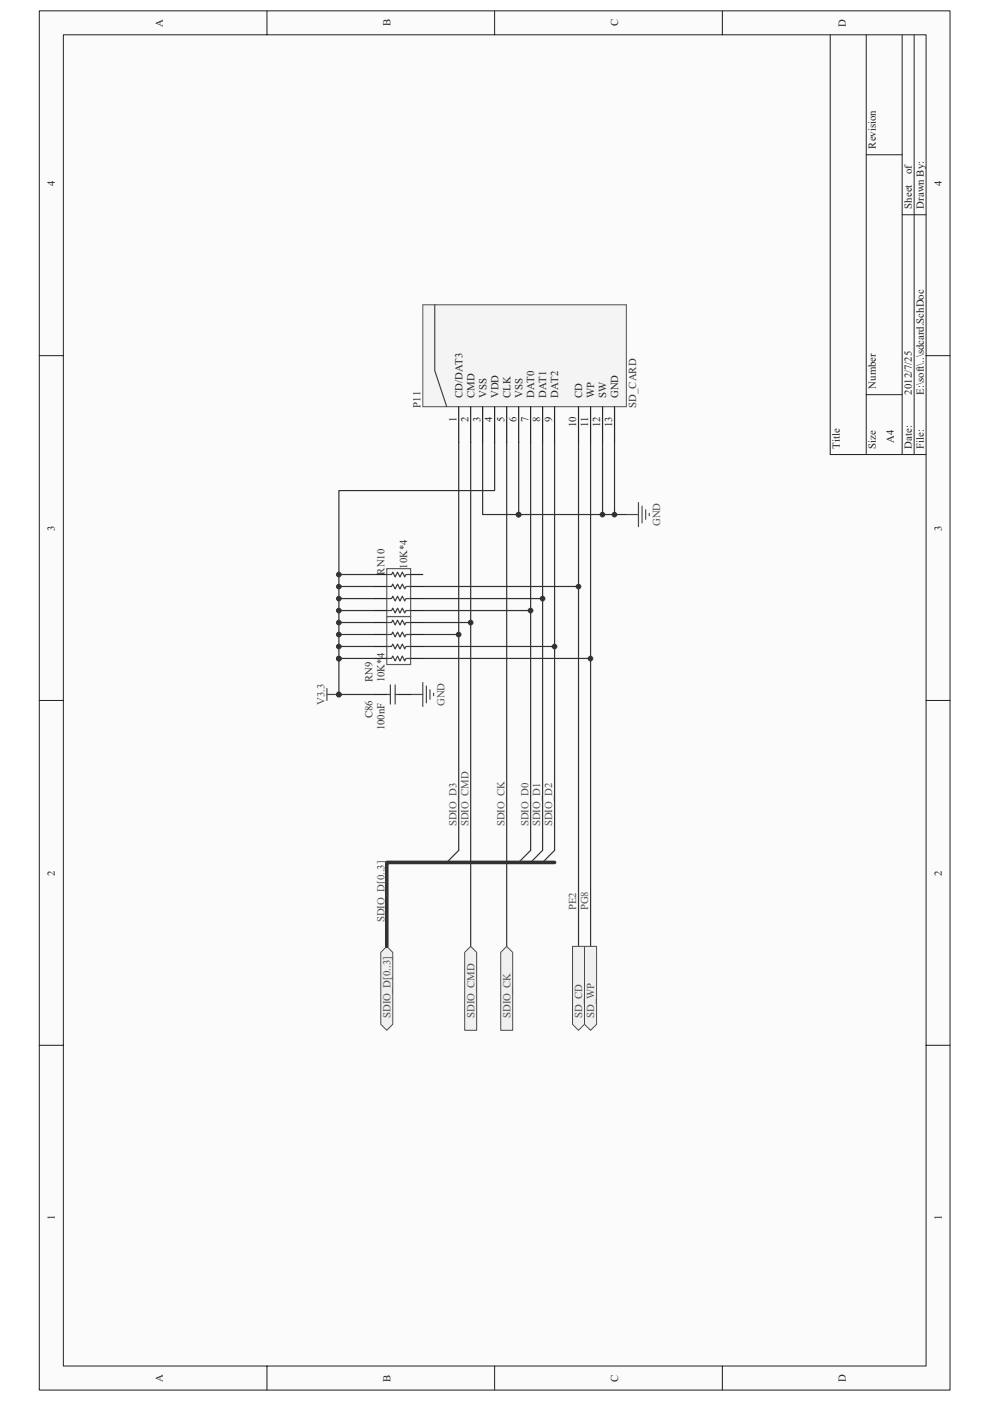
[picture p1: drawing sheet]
<svg xmlns="http://www.w3.org/2000/svg" width="210mm" height="297mm" viewBox="0 0 210 297" stroke-linecap="round" stroke-linejoin="round" font-family="sans-serif">
<path d="M8.4 2.3h193.1v292.4h-193.1z" fill="#fafbfb"/>
<path d="M8.3 2.3h193.2v292.4h-193.2z" fill="none" stroke="#231f20" stroke-width=".21"/>
<path d="M13.5 7.4h182.9v282.2h-182.9z" fill="#fafbfb"/>
<g fill="none" stroke="#231f20" stroke-width=".21">
<path d="M13.4 7.4h183v282.2h-183zM56.6 2.3v5.1M104.9 2.3v5.1M153.2 2.3v5.1M176.1 7.4v89h20.3M183.7 7.4v89M191.3 7.4v89M193.9 7.4v89M183.7 32.8h7.6M191.3 45.5h5.1M8.3 75.4h5.1M196.4 75.4h5.1"/>
<path d="M183.7 83.7h7.6M8.3 148.5h5.1M196.4 148.5h5.1M8.3 221.6h5.1M196.4 221.6h5.1M56.6 289.6v5.1M104.9 289.6v5.1M153.2 289.6v5.1"/>
</g>
<path d="M97.3 93.8v86.5M104.9 93.8v10.2h-33v35.6h7.6M112.5 93.8v86.5M115.1 93.8v86.5M117.6 93.8v86.5" fill="none" stroke="#333133" stroke-width=".25"/>
<circle cx="71.9" cy="139.6" r=".49" fill="#333133"/>
<circle cx="71.9" cy="139.6" r=".49" fill="none" stroke="#333133" stroke-width=".21"/>
<path d="M89.7 139.6h35.6" fill="none" stroke="#333133" stroke-width=".25"/>
<circle cx="125.2" cy="139.6" r=".49" fill="#333133"/>
<circle cx="125.2" cy="139.6" r=".49" fill="none" stroke="#333133" stroke-width=".21"/>
<path d="M69.3 147.2h2.6M69.3 146v2.5" fill="none" stroke="#4c4c4e" stroke-width=".25"/>
<circle cx="71.9" cy="147.3" r=".5" fill="#333133"/>
<circle cx="71.9" cy="147.3" r=".5" fill="none" stroke="#333133" stroke-width=".21"/>
<path d="M102.4 93.8v15.3h7.6v-15.3" fill="none" stroke="#333133" stroke-width=".25"/>
<circle cx="110" cy="109.1" r=".49" fill="#333133"/>
<circle cx="110" cy="109.1" r=".49" fill="none" stroke="#333133" stroke-width=".21"/>
<path d="M110 109.1h22.9" fill="none" stroke="#333133" stroke-width=".25"/>
<circle cx="110" cy="109.1" r=".49" fill="#333133"/>
<circle cx="110" cy="109.1" r=".49" fill="none" stroke="#333133" stroke-width=".21"/>
<path d="M132.9 109.1h2.5M135.4 106.6v5.1M136.2 107.3v3.6M136.9 108.1v2M137.7 108.8v.5" fill="none" stroke="#4c4c4e" stroke-width=".25"/>
<path d="M80.8 201.9l1.2-1.3 1.3 1.3v15.3l-1.3 1.2-1.2-1.2z" fill-rule="evenodd" fill="#eff0f0"/>
<path d="M80.8 201.9l1.2-1.3 1.3 1.3v15.3l-1.3 1.2-1.2-1.2z" fill="none" stroke="#4c4c4e" stroke-width=".21"/>
<path d="M117.6 182.9h-35.6v17.7" fill="none" stroke="#333133" stroke-width=".76"/>
<path d="M99.8 93.8v106.8M107.5 93.8v106.8M122.7 93.8v106.8M125.3 93.8v106.8M97.3 180.3l-2.5 2.6M112.5 180.3l-2.5 2.6M115.1 180.3l-2.6 2.6M117.6 180.3l-2.5 2.6" fill="none" stroke="#333133" stroke-width=".25"/>
<path d="M106.2 201.9l1.3-1.3 1.2 1.3v16.5h-2.5z" fill-rule="evenodd" fill="#eff0f0"/>
<path d="M106.2 201.9l1.3-1.3 1.2 1.3v16.5h-2.5z" fill="none" stroke="#4c4c4e" stroke-width=".21"/>
<path d="M121.4 200.6h2.6v16.6l-1.3 1.2-1.3-1.2z" fill-rule="evenodd" fill="#eff0f0"/>
<path d="M121.4 200.6h2.6v16.6l-1.3 1.2-1.3-1.2z" fill="none" stroke="#4c4c4e" stroke-width=".21"/>
<path d="M124 200.6h2.5v16.6l-1.2 1.2-1.3-1.2z" fill-rule="evenodd" fill="#eff0f0"/>
<path d="M124 200.6h2.5v16.6l-1.2 1.2-1.3-1.2z" fill="none" stroke="#4c4c4e" stroke-width=".21"/>
<path d="M98.6 201.9l1.2-1.3 1.3 1.3v16.5h-2.5z" fill-rule="evenodd" fill="#eff0f0"/>
<path d="M98.6 201.9l1.2-1.3 1.3 1.3v16.5h-2.5z" fill="none" stroke="#4c4c4e" stroke-width=".21"/>
<path d="M71.9 139.6v7.6h7.6" fill="none" stroke="#333133" stroke-width=".25"/>
<circle cx="71.9" cy="147.3" r=".5" fill="#333133"/>
<circle cx="71.9" cy="147.3" r=".5" fill="none" stroke="#333133" stroke-width=".21"/>
<circle cx="71.9" cy="139.6" r=".49" fill="#333133"/>
<circle cx="71.9" cy="139.6" r=".49" fill="none" stroke="#333133" stroke-width=".21"/>
<path d="M87.1 147.2h2.6M89.7 144.7v5.1M90.4 145.5v3.5M91.2 146.2v2.1M92 147v.5" fill="none" stroke="#4c4c4e" stroke-width=".25"/>
<path d="M127.8 93.8v15.3" fill="none" stroke="#333133" stroke-width=".25"/>
<circle cx="127.8" cy="109.1" r=".49" fill="#333133"/>
<circle cx="127.8" cy="109.1" r=".49" fill="none" stroke="#333133" stroke-width=".21"/>
<path d="M130.3 93.8v15.3" fill="none" stroke="#333133" stroke-width=".25"/>
<circle cx="130.3" cy="109.1" r=".49" fill="#333133"/>
<circle cx="130.3" cy="109.1" r=".49" fill="none" stroke="#333133" stroke-width=".21"/>
<path d="M71.9 137.1h7.6" fill="none" stroke="#333133" stroke-width=".25"/>
<circle cx="71.9" cy="137.1" r=".5" fill="#333133"/>
<circle cx="71.9" cy="137.1" r=".5" fill="none" stroke="#333133" stroke-width=".21"/>
<path d="M89.7 137.1h27.9" fill="none" stroke="#333133" stroke-width=".25"/>
<circle cx="117.6" cy="137.1" r=".5" fill="#333133"/>
<circle cx="117.6" cy="137.1" r=".5" fill="none" stroke="#333133" stroke-width=".21"/>
<path d="M89.7 134.5h7.6" fill="none" stroke="#333133" stroke-width=".25"/>
<circle cx="97.3" cy="134.5" r=".5" fill="#333133"/>
<circle cx="97.3" cy="134.5" r=".5" fill="none" stroke="#333133" stroke-width=".21"/>
<path d="M71.9 134.5h7.6" fill="none" stroke="#333133" stroke-width=".25"/>
<circle cx="71.9" cy="134.5" r=".5" fill="#333133"/>
<circle cx="71.9" cy="134.5" r=".5" fill="none" stroke="#333133" stroke-width=".21"/>
<path d="M89.7 132h10.1" fill="none" stroke="#333133" stroke-width=".25"/>
<circle cx="99.8" cy="132" r=".5" fill="#333133"/>
<circle cx="99.8" cy="132" r=".5" fill="none" stroke="#333133" stroke-width=".21"/>
<path d="M71.9 132h7.6" fill="none" stroke="#333133" stroke-width=".25"/>
<circle cx="71.9" cy="132" r=".5" fill="#333133"/>
<circle cx="71.9" cy="132" r=".5" fill="none" stroke="#333133" stroke-width=".21"/>
<path d="M89.7 129.4h22.8" fill="none" stroke="#333133" stroke-width=".25"/>
<circle cx="112.5" cy="129.5" r=".49" fill="#333133"/>
<circle cx="112.5" cy="129.5" r=".49" fill="none" stroke="#333133" stroke-width=".21"/>
<path d="M89.7 126.9h25.4" fill="none" stroke="#333133" stroke-width=".25"/>
<circle cx="115.1" cy="126.9" r=".49" fill="#333133"/>
<circle cx="115.1" cy="126.9" r=".49" fill="none" stroke="#333133" stroke-width=".21"/>
<path d="M89.7 124.3h33" fill="none" stroke="#333133" stroke-width=".25"/>
<circle cx="122.7" cy="124.4" r=".49" fill="#333133"/>
<circle cx="122.7" cy="124.4" r=".49" fill="none" stroke="#333133" stroke-width=".21"/>
<path d="M71.9 129.4h7.6" fill="none" stroke="#333133" stroke-width=".25"/>
<circle cx="71.9" cy="129.5" r=".49" fill="#333133"/>
<circle cx="71.9" cy="129.5" r=".49" fill="none" stroke="#333133" stroke-width=".21"/>
<path d="M71.9 126.9h7.6" fill="none" stroke="#333133" stroke-width=".25"/>
<circle cx="71.9" cy="126.9" r=".49" fill="#333133"/>
<circle cx="71.9" cy="126.9" r=".49" fill="none" stroke="#333133" stroke-width=".21"/>
<path d="M71.9 124.3h7.6" fill="none" stroke="#333133" stroke-width=".25"/>
<circle cx="71.9" cy="124.4" r=".49" fill="#333133"/>
<circle cx="71.9" cy="124.4" r=".49" fill="none" stroke="#333133" stroke-width=".21"/>
<path d="M79.5 147.2h2.5M84.6 147.2h2.5" fill="none" stroke="#231f20" stroke-width=".25"/>
<path d="M82 147.2h.8M82.8 145.2v4.1M83.8 147.2h.8M83.8 145.2v4.1" fill="none" stroke="#434344" stroke-width=".25"/>
<path d="M82 120.6h5.1v10.1h-5.1z" fill-rule="evenodd" fill="#fdfdfd"/>
<path d="M82 120.6h5.1v10.1h-5.1z" fill="none" stroke="#5d5e60" stroke-width=".25"/>
<path d="M79.5 129.4h2.5M79.5 126.9h2.5M79.5 124.3h2.5M79.5 121.8h2.5M87.1 129.4h2.6M87.1 126.9h2.6M87.1 124.3h2.6M87.1 121.8h2.6" fill="none" stroke="#231f20" stroke-width=".25"/>
<path d="M82 129.4h1.1l.2-.5 .5 1.1 .5-1.1 .5 1.1 .5-1.1 .5 1.1 .3-.6h1M82 126.9h1.1l.2-.5 .5 1 .5-1 .5 1 .5-1 .5 1 .3-.5h1M82 124.3h1.1l.2-.5 .5 1.1 .5-1.1 .5 1.1 .5-1.1 .5 1.1 .3-.6h1M82 121.8h1.1l.2-.5 .5 1 .5-1 .5 1 .5-1 .5 1 .3-.5h1" fill="none" stroke="#434344" stroke-width=".25"/>
<path d="M89.7 64.6h43.2v21.6h-43.2z" fill-rule="evenodd" fill="#f3f4f4"/>
<path d="M89.7 64.6h43.2v21.6h-43.2z" fill="none" stroke="#6c6d70" stroke-width=".25"/>
<g fill="none" stroke="#231f20" stroke-width=".25">
<path d="M97.3 86.2v7.6M99.8 86.2v7.6M102.4 86.2v7.6M104.9 86.2v7.6M107.5 86.2v7.6M110 86.2v7.6M112.5 86.2v7.6M115.1 86.2v7.6M117.6 86.2v7.6M122.7 86.2v7.6M125.3 86.2v7.6M127.8 86.2v7.6"/>
<path d="M130.3 86.2v7.6"/>
</g>
<path d="M92.2 64.6v14l2.6 7.6" fill="none" stroke="#434344" stroke-width=".25"/>
<path d="M71.9 121.8h7.6" fill="none" stroke="#333133" stroke-width=".25"/>
<circle cx="71.9" cy="121.8" r=".5" fill="#333133"/>
<circle cx="71.9" cy="121.8" r=".5" fill="none" stroke="#333133" stroke-width=".21"/>
<path d="M82 130.7h5.1v10.2h-5.1z" fill-rule="evenodd" fill="#fdfdfd"/>
<path d="M82 130.7h5.1v10.2h-5.1z" fill="none" stroke="#5d5e60" stroke-width=".25"/>
<path d="M79.5 139.6h2.5M79.5 137.1h2.5M79.5 134.5h2.5M79.5 132h2.5M87.1 139.6h2.6M87.1 137.1h2.6M87.1 134.5h2.6M87.1 132h2.6" fill="none" stroke="#231f20" stroke-width=".25"/>
<path d="M82 139.6h1.1l.2-.5 .5 1 .5-1 .5 1 .5-1 .5 1 .3-.5h1M82 137.1h1.1l.2-.5 .5 1 .5-1 .5 1 .5-1 .5 1 .3-.5h1M82 134.5h1.1l.2-.5 .5 1 .5-1 .5 1 .5-1 .5 1 .3-.5h1M82 132h1.1l.2-.5 .5 1 .5-1 .5 1 .5-1 .5 1 .3-.5h1" fill="none" stroke="#434344" stroke-width=".25"/>
<g font-size="2.3" fill="#231f20">
<text x="34.5" y="5.7" transform="rotate(-90 34.5 5.7)">A</text>
<text x="82.8" y="5.6" transform="rotate(-90 82.8 5.6)">B</text>
<text x="131.1" y="5.6" transform="rotate(-90 131.1 5.6)">C</text>
<text x="179.4" y="5.7" transform="rotate(-90 179.4 5.7)">D</text>
<text x="185.8" y="31.5" transform="rotate(-90 185.8 31.5)">Revision</text>
<text x="11.7" y="39.4" transform="rotate(-90 11.7 39.4)">4</text>
<text x="193.4" y="36.9" transform="rotate(-90 193.4 36.9)">of</text>
<text x="199.7" y="39.4" transform="rotate(-90 199.7 39.4)">4</text>
<text x="193.4" y="44.2" transform="rotate(-90 193.4 44.2)">Sheet</text>
<text x="195.9" y="44.2" transform="rotate(-90 195.9 44.2)">Drawn By:</text>
<text x="185.8" y="82.4" transform="rotate(-90 185.8 82.4)">Number</text>
<text x="193.4" y="83.7" transform="rotate(-90 193.4 83.7)">2012/7/25</text>
<text x="195.9" y="83.7" transform="rotate(-90 195.9 83.7)">E:\soft\..\sdcard.SchDoc</text>
<text x="96.8" y="89.4" transform="rotate(-90 96.8 89.4)">1</text>
<text x="98.1" y="84.4" transform="rotate(-90 98.1 84.4)">CD/DAT3</text>
<text x="99.3" y="89.4" transform="rotate(-90 99.3 89.4)">2</text>
<text x="100.6" y="84.4" transform="rotate(-90 100.6 84.4)">CMD</text>
<text x="101.9" y="89.4" transform="rotate(-90 101.9 89.4)">3</text>
<text x="103.2" y="84.4" transform="rotate(-90 103.2 84.4)">VSS</text>
<text x="104.4" y="89.4" transform="rotate(-90 104.4 89.4)">4</text>
<text x="105.7" y="84.4" transform="rotate(-90 105.7 84.4)">VDD</text>
<text x="107" y="89.4" transform="rotate(-90 107 89.4)">5</text>
<text x="108.3" y="84.4" transform="rotate(-90 108.3 84.4)">CLK</text>
<text x="109.5" y="89.4" transform="rotate(-90 109.5 89.4)">6</text>
<text x="110.8" y="84.4" transform="rotate(-90 110.8 84.4)">VSS</text>
<text x="112.1" y="89.4" transform="rotate(-90 112.1 89.4)">7</text>
<text x="113.3" y="84.4" transform="rotate(-90 113.3 84.4)">DAT0</text>
<text x="114.6" y="89.4" transform="rotate(-90 114.6 89.4)">8</text>
<text x="115.9" y="84.4" transform="rotate(-90 115.9 84.4)">DAT1</text>
<text x="117.1" y="89.4" transform="rotate(-90 117.1 89.4)">9</text>
<text x="118.4" y="84.4" transform="rotate(-90 118.4 84.4)">DAT2</text>
<text x="123.5" y="84.4" transform="rotate(-90 123.5 84.4)">CD</text>
<text x="126" y="84.4" transform="rotate(-90 126 84.4)">WP</text>
<text x="128.6" y="84.4" transform="rotate(-90 128.6 84.4)">SW</text>
<text x="131.1" y="84.4" transform="rotate(-90 131.1 84.4)">GND</text>
<text x="122.2" y="90.5" transform="rotate(-90 122.2 90.5)">10</text>
<text x="124.8" y="90.5" transform="rotate(-90 124.8 90.5)">11</text>
<text x="127.3" y="90.5" transform="rotate(-90 127.3 90.5)">12</text>
<text x="129.9" y="90.5" transform="rotate(-90 129.9 90.5)">13</text>
<text x="178.1" y="95.1" transform="rotate(-90 178.1 95.1)">Title</text>
<text x="185.8" y="95.1" transform="rotate(-90 185.8 95.1)">Size</text>
<text x="189.6" y="93.8" transform="rotate(-90 189.6 93.8)">A4</text>
<text x="193.4" y="95.1" transform="rotate(-90 193.4 95.1)">Date:</text>
<text x="195.9" y="95.1" transform="rotate(-90 195.9 95.1)">File:</text>
<text x="11.7" y="112.5" transform="rotate(-90 11.7 112.5)">3</text>
<text x="199.7" y="112.5" transform="rotate(-90 199.7 112.5)">3</text>
<text x="11.7" y="185.6" transform="rotate(-90 11.7 185.6)">2</text>
<text x="199.7" y="185.6" transform="rotate(-90 199.7 185.6)">2</text>
<text x="11.7" y="258.8" transform="rotate(-90 11.7 258.8)">1</text>
<text x="199.7" y="258.8" transform="rotate(-90 199.7 258.8)">1</text>
<text x="34.5" y="293" transform="rotate(-90 34.5 293)">A</text>
<text x="82.8" y="292.9" transform="rotate(-90 82.8 292.9)">B</text>
<text x="131.1" y="292.9" transform="rotate(-90 131.1 292.9)">C</text>
<text x="179.4" y="293" transform="rotate(-90 179.4 293)">D</text>
</g>
<g font-size="2.3" fill="#333133">
<text x="89.2" y="86.5" transform="rotate(-90 89.2 86.5)">P11</text>
<text x="134.9" y="86.5" transform="rotate(-90 134.9 86.5)">SD_CARD</text>
<text x="81.5" y="121.8" transform="rotate(-90 81.5 121.8)">RN10</text>
<text x="86.4" y="120.5" transform="rotate(-90 86.4 120.5)">10K*4</text>
<text x="79" y="144.7" transform="rotate(-90 79 144.7)">RN9</text>
<text x="81.5" y="144.7" transform="rotate(-90 81.5 144.7)">10K*4</text>
<text x="79" y="152.3" transform="rotate(-90 79 152.3)">C86</text>
<text x="81.5" y="154.9" transform="rotate(-90 81.5 154.9)">100nF</text>
</g>
<g font-size="2.3" fill="#4c4c4e">
<text x="140" y="111.6" transform="rotate(-90 140 111.6)">GND</text>
<text x="68.9" y="149.5" transform="rotate(-90 68.9 149.5)">V3.3</text>
<text x="94.3" y="149.7" transform="rotate(-90 94.3 149.7)">GND</text>
<text x="96.8" y="175.2" transform="rotate(-90 96.8 175.2)">SDIO_D3</text>
<text x="99.3" y="175.2" transform="rotate(-90 99.3 175.2)">SDIO_CMD</text>
<text x="107" y="175.2" transform="rotate(-90 107 175.2)">SDIO_CK</text>
<text x="112.1" y="175.2" transform="rotate(-90 112.1 175.2)">SDIO_D0</text>
<text x="114.6" y="175.2" transform="rotate(-90 114.6 175.2)">SDIO_D1</text>
<text x="117.1" y="175.2" transform="rotate(-90 117.1 175.2)">SDIO_D2</text>
<text x="81.5" y="195.6" transform="rotate(-90 81.5 195.6)">SDIO_D[0..3]</text>
<text x="122.2" y="193" transform="rotate(-90 122.2 193)">PE2</text>
<text x="124.8" y="193" transform="rotate(-90 124.8 193)">PG8</text>
<text x="82.8" y="215.9" transform="rotate(-90 82.8 215.9)">SDIO_D[0..3]</text>
<text x="100.6" y="215.9" transform="rotate(-90 100.6 215.9)">SDIO_CMD</text>
<text x="108.3" y="215.9" transform="rotate(-90 108.3 215.9)">SDIO_CK</text>
<text x="123.5" y="215.9" transform="rotate(-90 123.5 215.9)">SD_CD</text>
<text x="126" y="215.9" transform="rotate(-90 126 215.9)">SD_WP</text>
</g>
</svg>
